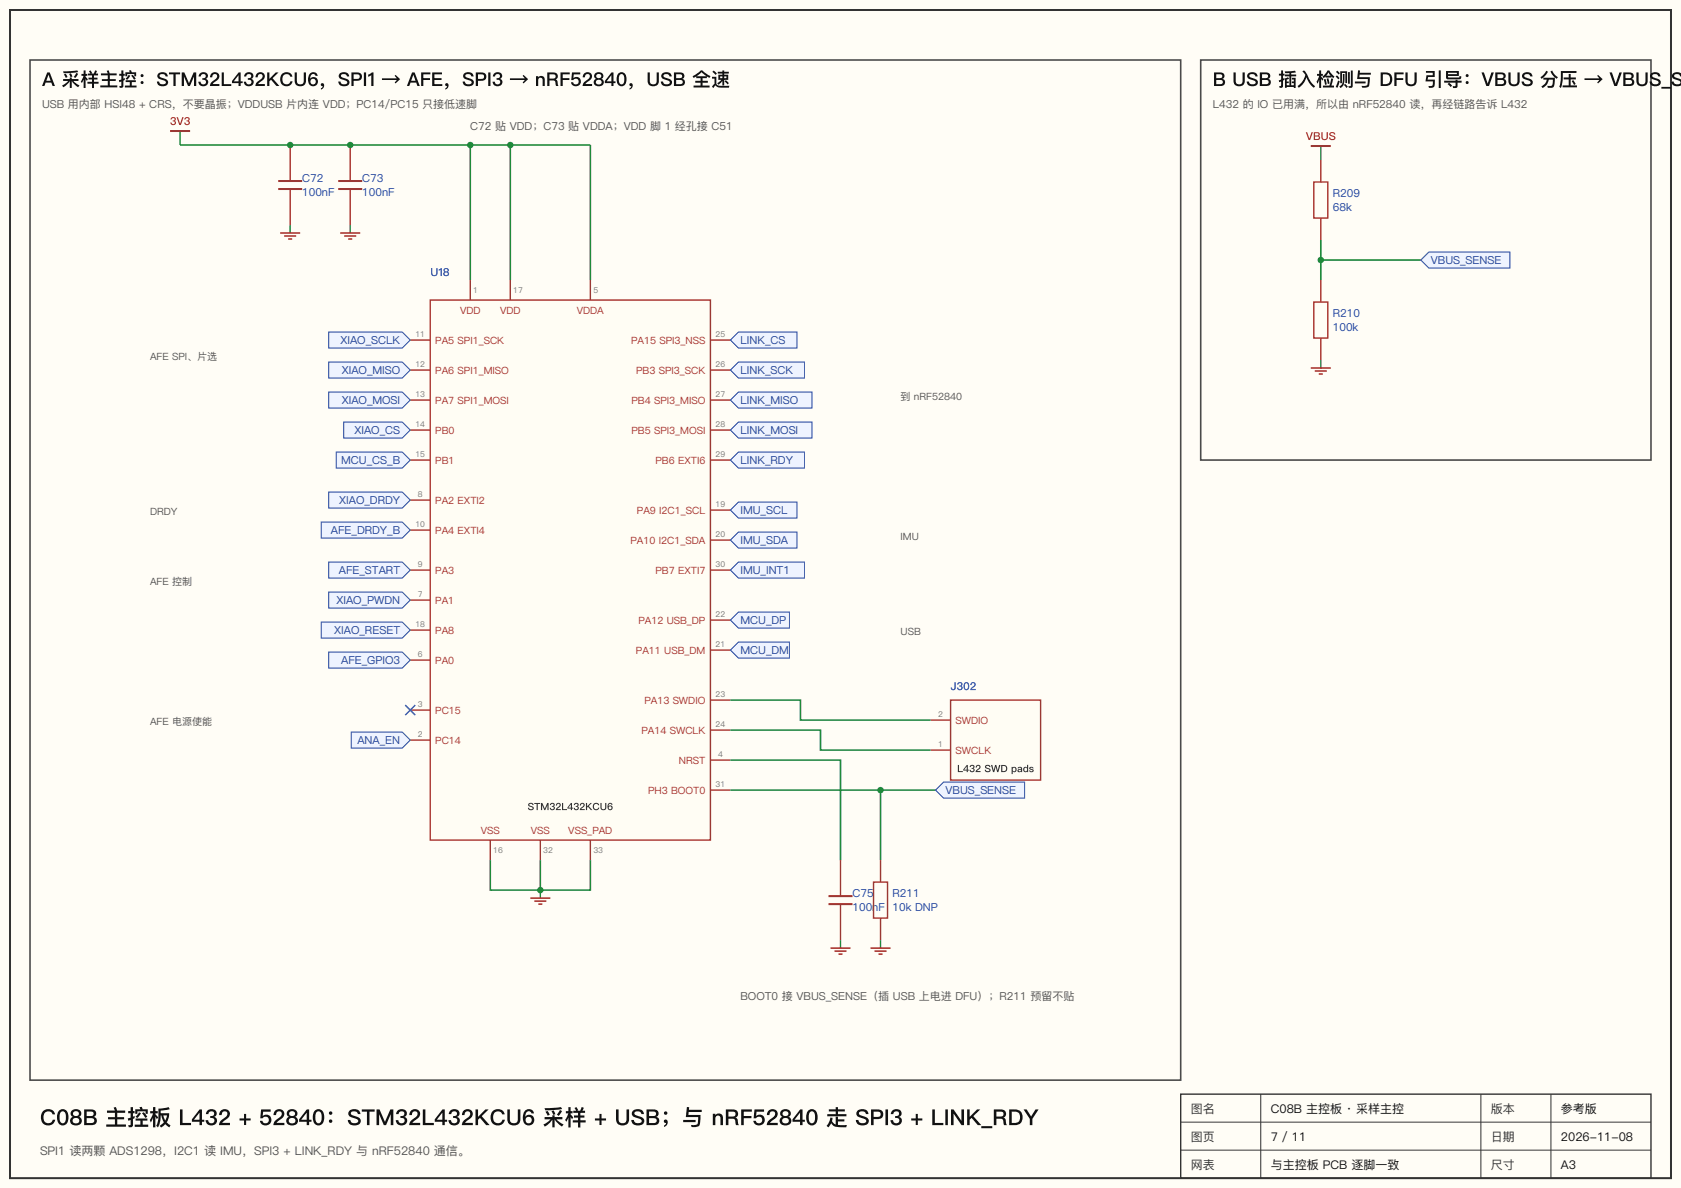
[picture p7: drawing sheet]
<svg xmlns="http://www.w3.org/2000/svg" width="444mm" height="314mm" viewBox="0 0 444 314" stroke-linecap="round" stroke-linejoin="round" font-family="sans-serif">
<path d="M0 0h444.5v314.3h-444.5z" fill="#fffdf6"/>
<path d="M2.6 2.6h439.3v309.1h-439.3z" fill="none" stroke="#333" stroke-width=".53"/>
<path d="M7.9 15.9h304.3v269.8h-304.3z" fill="none" stroke="#4a4a4a" stroke-width=".42"/>
<path d="M113.8 79.4h74.1v142.8h-74.1z" fill="#fffdf4"/>
<g fill="none" stroke="#a8322d" stroke-width=".37">
<path d="M113.8 79.4h74.1v142.8h-74.1zM124.4 74.1v5.3M134.9 74.1v5.3M156.1 74.1v5.3M108.5 90h5.3M108.5 97.9h5.3M187.9 90h5.2M187.9 97.9h5.2M108.5 105.8h5.3M108.5 113.8h5.3M187.9 105.8h5.2M187.9 113.8h5.2"/>
<path d="M108.5 121.7h5.3M108.5 132.3h5.3M187.9 121.7h5.2M187.9 134.9h5.2M108.5 140.2h5.3M108.5 150.8h5.3M108.5 158.7h5.3M187.9 150.8h5.2M187.9 142.9h5.2M108.5 166.7h5.3M108.5 174.6h5.3M187.9 164h5.2"/>
<path d="M187.9 172h5.2M108.5 187.9h5.3M108.5 195.8h5.3M187.9 185.2h5.2M187.9 193.1h5.2M187.9 201.1h5.2M187.9 209h5.2M129.6 222.2v5.3M142.9 222.2v5.3M156.1 222.2v5.3"/>
</g>
<path d="M86.9 87.8h19.5l2.1 2.2-2.1 2.1h-19.5z" fill="#eef3ff"/>
<path d="M86.9 87.8h19.5l2.1 2.2-2.1 2.1h-19.5z" fill="none" stroke="#1d3f9a" stroke-width=".26"/>
<path d="M86.9 95.8h19.5l2.1 2.1-2.1 2.1h-19.5z" fill="#eef3ff"/>
<path d="M86.9 95.8h19.5l2.1 2.1-2.1 2.1h-19.5z" fill="none" stroke="#1d3f9a" stroke-width=".26"/>
<path d="M86.9 103.7h19.5l2.1 2.1-2.1 2.1h-19.5z" fill="#eef3ff"/>
<path d="M86.9 103.7h19.5l2.1 2.1-2.1 2.1h-19.5z" fill="none" stroke="#1d3f9a" stroke-width=".26"/>
<path d="M90.9 111.7h15.5l2.1 2.1-2.1 2.1h-15.5z" fill="#eef3ff"/>
<path d="M90.9 111.7h15.5l2.1 2.1-2.1 2.1h-15.5z" fill="none" stroke="#1d3f9a" stroke-width=".26"/>
<path d="M88.9 119.6h17.5l2.1 2.1-2.1 2.1h-17.5z" fill="#eef3ff"/>
<path d="M88.9 119.6h17.5l2.1 2.1-2.1 2.1h-17.5z" fill="none" stroke="#1d3f9a" stroke-width=".26"/>
<path d="M86.9 130.2h19.5l2.1 2.1-2.1 2.1h-19.5z" fill="#eef3ff"/>
<path d="M86.9 130.2h19.5l2.1 2.1-2.1 2.1h-19.5z" fill="none" stroke="#1d3f9a" stroke-width=".26"/>
<path d="M84.9 138.1h21.5l2.1 2.1-2.1 2.1h-21.5z" fill="#eef3ff"/>
<path d="M84.9 138.1h21.5l2.1 2.1-2.1 2.1h-21.5z" fill="none" stroke="#1d3f9a" stroke-width=".26"/>
<path d="M86.9 148.7h19.5l2.1 2.1-2.1 2.1h-19.5z" fill="#eef3ff"/>
<path d="M86.9 148.7h19.5l2.1 2.1-2.1 2.1h-19.5z" fill="none" stroke="#1d3f9a" stroke-width=".26"/>
<path d="M86.9 156.6h19.5l2.1 2.1-2.1 2.2h-19.5z" fill="#eef3ff"/>
<path d="M86.9 156.6h19.5l2.1 2.1-2.1 2.2h-19.5z" fill="none" stroke="#1d3f9a" stroke-width=".26"/>
<path d="M84.9 164.6h21.5l2.1 2.1-2.1 2.1h-21.5z" fill="#eef3ff"/>
<path d="M84.9 164.6h21.5l2.1 2.1-2.1 2.1h-21.5z" fill="none" stroke="#1d3f9a" stroke-width=".26"/>
<path d="M86.9 172.5h19.5l2.1 2.1-2.1 2.1h-19.5z" fill="#eef3ff"/>
<path d="M86.9 172.5h19.5l2.1 2.1-2.1 2.1h-19.5z" fill="none" stroke="#1d3f9a" stroke-width=".26"/>
<path d="M107.2 186.5l2.6 2.7M109.8 186.5l-2.6 2.7" fill="none" stroke="#2050c0" stroke-width=".37"/>
<path d="M92.9 193.7h13.5l2.1 2.1-2.1 2.1h-13.5z" fill="#eef3ff"/>
<path d="M92.9 193.7h13.5l2.1 2.1-2.1 2.1h-13.5z" fill="none" stroke="#1d3f9a" stroke-width=".26"/>
<path d="M193.1 90l2.2-2.2h15.4v4.3h-15.4z" fill="#eef3ff"/>
<path d="M193.1 90l2.2-2.2h15.4v4.3h-15.4z" fill="none" stroke="#1d3f9a" stroke-width=".26"/>
<path d="M193.1 97.9l2.2-2.1h17.4v4.2h-17.4z" fill="#eef3ff"/>
<path d="M193.1 97.9l2.2-2.1h17.4v4.2h-17.4z" fill="none" stroke="#1d3f9a" stroke-width=".26"/>
<path d="M193.1 105.8l2.2-2.1h19.4v4.2h-19.4z" fill="#eef3ff"/>
<path d="M193.1 105.8l2.2-2.1h19.4v4.2h-19.4z" fill="none" stroke="#1d3f9a" stroke-width=".26"/>
<path d="M193.1 113.8l2.2-2.1h19.4v4.2h-19.4z" fill="#eef3ff"/>
<path d="M193.1 113.8l2.2-2.1h19.4v4.2h-19.4z" fill="none" stroke="#1d3f9a" stroke-width=".26"/>
<path d="M193.1 121.7l2.2-2.1h17.4v4.2h-17.4z" fill="#eef3ff"/>
<path d="M193.1 121.7l2.2-2.1h17.4v4.2h-17.4z" fill="none" stroke="#1d3f9a" stroke-width=".26"/>
<path d="M193.1 134.9l2.2-2.1h15.4v4.3h-15.4z" fill="#eef3ff"/>
<path d="M193.1 134.9l2.2-2.1h15.4v4.3h-15.4z" fill="none" stroke="#1d3f9a" stroke-width=".26"/>
<path d="M193.1 142.9l2.2-2.1h15.4v4.2h-15.4z" fill="#eef3ff"/>
<path d="M193.1 142.9l2.2-2.1h15.4v4.2h-15.4z" fill="none" stroke="#1d3f9a" stroke-width=".26"/>
<path d="M193.1 150.8l2.2-2.1h17.4v4.2h-17.4z" fill="#eef3ff"/>
<path d="M193.1 150.8l2.2-2.1h17.4v4.2h-17.4z" fill="none" stroke="#1d3f9a" stroke-width=".26"/>
<path d="M193.1 164l2.2-2.1h13.5v4.3h-13.5z" fill="#eef3ff"/>
<path d="M193.1 164l2.2-2.1h13.5v4.3h-13.5z" fill="none" stroke="#1d3f9a" stroke-width=".26"/>
<path d="M193.1 172l2.2-2.1h13.5v4.2h-13.5z" fill="#eef3ff"/>
<path d="M193.1 172l2.2-2.1h13.5v4.2h-13.5z" fill="none" stroke="#1d3f9a" stroke-width=".26"/>
<path d="M47.6 38.4h108.5v35.7M124.4 38.4v35.7M134.9 38.4v35.7M129.6 227.5v8h26.5v-8M142.9 227.5v8" fill="none" stroke="#1f8a3a" stroke-width=".42"/>
<path d="M47.6 34.7v3.7M76.7 59.5v2.1M92.6 59.5v2.1M142.9 235.5v2.1" fill="none" stroke="#1f8a3a" stroke-width=".37"/>
<path d="M45 34.7h5.3M73.6 47.9h6.3M73.6 50h6.3M89.4 47.9h6.4M89.4 50h6.4" fill="none" stroke="#a8322d" stroke-width=".53"/>
<path d="M76.7 38.4v9.5M92.6 38.4v9.5M76.7 50v9.5M92.6 50v9.5" fill="none" stroke="#a8322d" stroke-width=".37"/>
<path d="M74.1 61.6h5.3M75.1 62.4h3.2M76.2 63.2h1.1M90 61.6h5.2M91 62.4h3.2M92.1 63.2h1M140.2 237.6h5.3M141.3 238.4h3.2M142.3 239.2h1.1" fill="none" stroke="#a8322d" stroke-width=".42"/>
<path d="M251.4 185.2h23.8v21.2h-23.8z" fill="#fffdf4"/>
<path d="M246.1 190.5h5.3M246.1 198.4h5.3M251.4 185.2h23.8v21.2h-23.8zM222.2 227.5v9.6M222.2 239.2v9.5M231 233.4h3.7v9.5h-3.7zM232.8 227.5v5.9M232.8 242.9v5.8" fill="none" stroke="#a8322d" stroke-width=".37"/>
<path d="M193.1 185.2h18.6v5.3h34.4M193.1 193.1h23.9v5.3h29.1M193.1 201.1h29.1v26.4M193.1 209h39.7v18.5M232.8 209h14.6" fill="none" stroke="#1f8a3a" stroke-width=".42"/>
<path d="M219.1 237.1h6.3M219.1 239.2h6.3" fill="none" stroke="#a8322d" stroke-width=".53"/>
<path d="M222.2 248.7v2.1M232.8 248.7v2.1" fill="none" stroke="#1f8a3a" stroke-width=".37"/>
<path d="M219.6 250.8h5.3M220.7 251.6h3.1M221.7 252.4h1.1M230.2 250.8h5.3M231.2 251.6h3.2M232.3 252.4h1.1" fill="none" stroke="#a8322d" stroke-width=".42"/>
<path d="M247.4 209l2.1-2.1h21.4v4.2h-21.4z" fill="#eef3ff"/>
<path d="M247.4 209l2.1-2.1h21.4v4.2h-21.4z" fill="none" stroke="#1d3f9a" stroke-width=".26"/>
<path d="M317.5 15.9h119.1v105.8h-119.1z" fill="none" stroke="#4a4a4a" stroke-width=".42"/>
<path d="M347.4 48.2h3.7v9.5h-3.7zM349.2 42.3v5.9M349.2 57.7v5.8M347.4 79.9h3.7v9.5h-3.7zM349.2 74.1v5.8M349.2 89.4v5.8" fill="none" stroke="#a8322d" stroke-width=".37"/>
<path d="M349.2 38.6v3.7M349.2 95.2v2.2" fill="none" stroke="#1f8a3a" stroke-width=".37"/>
<path d="M346.6 38.6h5.3" fill="none" stroke="#a8322d" stroke-width=".53"/>
<path d="M349.2 63.5v10.6M349.2 68.8h26.5" fill="none" stroke="#1f8a3a" stroke-width=".42"/>
<path d="M346.6 97.4h5.3M347.7 98.2h3.1M348.7 99h1.1" fill="none" stroke="#a8322d" stroke-width=".42"/>
<path d="M375.7 68.8l2.1-2.1h21.5v4.2h-21.5z" fill="#eef3ff"/>
<path d="M375.7 68.8l2.1-2.1h21.5v4.2h-21.5z" fill="none" stroke="#1d3f9a" stroke-width=".26"/>
<path d="M312.2 289.5h124.4v22.2h-124.4z" fill="none" stroke="#333" stroke-width=".37"/>
<path d="M312.2 296.9h124.4M333.4 289.5v22.2M391.6 289.5v22.2M410.1 289.5v22.2M312.2 304.3h124.4" fill="none" stroke="#333" stroke-width=".26"/>
<g fill="#1f8a3a">
<circle cx="76.7" cy="38.4" r=".85"/>
<circle cx="134.9" cy="38.4" r=".85"/>
<circle cx="124.4" cy="38.4" r=".85"/>
<circle cx="349.2" cy="68.8" r=".85"/>
<circle cx="232.8" cy="209" r=".85"/>
<circle cx="92.6" cy="38.4" r=".85"/>
<circle cx="142.9" cy="235.5" r=".85"/>
</g>
<text font-size="5.8" fill="#111" x="10.6" y="297.7">C08B 主控板 L432 + 52840：STM32L432KCU6 采样 + USB；与 nRF52840 走 SPI3 + LINK_RDY</text>
<g font-size="5" fill="#111">
<text x="11.1" y="22.8">A 采样主控：STM32L432KCU6，SPI1 → AFE，SPI3 → nRF52840，USB 全速</text>
<text x="320.7" y="22.8">B USB 插入检测与 DFU 引导：VBUS 分压 → VBUS_S</text>
</g>
<g font-size="3.2" fill="#333">
<text x="314.9" y="294.5">图名</text>
<text x="394.2" y="294.5">版本</text>
<text x="314.9" y="301.9">图页</text>
<text x="394.2" y="301.9">日 期</text>
<text x="314.9" y="309.3">网 表</text>
<text x="394.2" y="309.3">尺寸</text>
</g>
<g font-size="3.2" fill="#111">
<text x="336" y="294.5">C08B 主控板 · 采样主控</text>
<text x="412.7" y="294.5">参考版</text>
<text x="336" y="301.9">7 / 11</text>
<text x="412.7" y="301.9">2026-11-08</text>
<text x="336" y="309.3">与主控板 PCB 逐脚一致</text>
<text x="412.7" y="309.3">A3</text>
</g>
<text font-size="3.2" fill="#555" x="10.6" y="305.6">SPI1 读两颗 ADS1298，I2C1 读 IMU，SPI3 + LINK_RDY 与 nRF52840 通信。</text>
<g font-size="2.9" fill="#555">
<text x="11.1" y="28.6">USB 用内部 HSI48 + CRS，不要晶振；VDDUSB 片内连 VDD；PC14/PC15 只接低速脚</text>
<text x="320.7" y="28.6">L432 的 IO 已用满，所以由 nRF52840 读，再经链路告诉 L432</text>
<text x="124.4" y="34.4">C72 贴 VDD；C73 贴 VDDA；VDD 脚 1 经孔接 C51</text>
<text x="195.8" y="264.6">BOOT0 接 VBUS_SENSE（插 USB 上电进 DFU）；R211 预留不贴</text>
</g>
<g font-size="2.9" fill="#a8322d">
<text x="44.9" y="33.1">3V3</text>
<text x="345.3" y="37">VBUS</text>
</g>
<g font-size="2.9" fill="#1d3f9a">
<text x="79.9" y="48.2">C72</text>
<text x="79.9" y="51.9">100nF</text>
<text x="95.8" y="48.2">C73</text>
<text x="95.8" y="51.9">100nF</text>
<text x="352.4" y="52.1">R209</text>
<text x="352.4" y="55.8">68k</text>
<text x="378.4" y="69.8">VBUS_SENSE</text>
<text x="113.8" y="73">U18</text>
<text x="352.4" y="83.9">R210</text>
<text x="352.4" y="87.6">100k</text>
<text x="90" y="91">XIAO_SCLK</text>
<text x="195.8" y="91">LINK_CS</text>
<text x="90.4" y="99">XIAO_MISO</text>
<text x="195.8" y="99">LINK_SCK</text>
<text x="90.4" y="106.9">XIAO_MOSI</text>
<text x="195.8" y="106.9">LINK_MISO</text>
<text x="93.7" y="114.8">XIAO_CS</text>
<text x="195.8" y="114.8">LINK_MOSI</text>
<text x="90.2" y="122.8">MCU_CS_B</text>
<text x="195.8" y="122.8">LINK_RDY</text>
<text x="89.7" y="133.3">XIAO_DRDY</text>
<text x="195.8" y="136">IMU_SCL</text>
<text x="87.5" y="141.3">AFE_DRDY_B</text>
<text x="195.8" y="143.9">IMU_SDA</text>
<text x="89.6" y="151.9">AFE_START</text>
<text x="195.8" y="151.9">IMU_INT1</text>
<text x="89" y="159.8">XIAO_PWDN</text>
<text x="88.4" y="167.7">XIAO_RESET</text>
<text x="195.8" y="165.1">MCU_DP</text>
<text x="195.8" y="173">MCU_DM</text>
<text x="90.2" y="175.7">AFE_GPIO3</text>
<text x="251.4" y="182.6">J302</text>
<text x="94.5" y="196.8">ANA_EN</text>
<text x="250" y="210.1">VBUS_SENSE</text>
<text x="225.4" y="237.3">C75</text>
<text x="236" y="237.3">R211</text>
<text x="225.4" y="241">100nF</text>
<text x="236" y="241">10k DNP</text>
</g>
<g font-size="2.6" fill="#a8322d">
<text x="121.6" y="83.1">VDD</text>
<text x="132.2" y="83.1">VDD</text>
<text x="152.5" y="83.1">VDDA</text>
<text x="115.1" y="91">PA5 SPI1_SCK</text>
<text x="166.9" y="91">PA15 SPI3_NSS</text>
<text x="115.1" y="99">PA6 SPI1_MISO</text>
<text x="168.2" y="99">PB3 SPI3_SCK</text>
<text x="115.1" y="106.9">PA7 SPI1_MOSI</text>
<text x="167" y="106.9">PB4 SPI3_MISO</text>
<text x="115.1" y="114.8">PB0</text>
<text x="167" y="114.8">PB5 SPI3_MOSI</text>
<text x="115.1" y="122.8">PB1</text>
<text x="173.3" y="122.8">PB6 EXTI6</text>
<text x="115.1" y="133.3">PA2 EXTI2</text>
<text x="168.4" y="136">PA9 I2C1_SCL</text>
<text x="115.1" y="141.3">PA4 EXTI4</text>
<text x="166.7" y="143.9">PA10 I2C1_SDA</text>
<text x="115.1" y="151.9">PA3</text>
<text x="173.3" y="151.9">PB7 EXTI7</text>
<text x="115.1" y="159.8">PA1</text>
<text x="115.1" y="167.7">PA8</text>
<text x="168.8" y="165.1">PA12 USB_DP</text>
<text x="168.2" y="173">PA11 USB_DM</text>
<text x="115.1" y="175.7">PA0</text>
<text x="115.1" y="188.9">PC15</text>
<text x="170.4" y="186.3">PA13 SWDIO</text>
<text x="252.7" y="191.6">SWDIO</text>
<text x="115.1" y="196.8">PC14</text>
<text x="169.6" y="194.2">PA14 SWCLK</text>
<text x="179.5" y="202.1">NRST</text>
<text x="252.7" y="199.5">SWCLK</text>
<text x="171.4" y="210.1">PH3 BOOT0</text>
<text x="127.1" y="220.7">VSS</text>
<text x="140.4" y="220.7">VSS</text>
<text x="150.3" y="220.7">VSS_PAD</text>
</g>
<g font-size="2.6" fill="#555">
<text x="39.7" y="95.2">AFE SPI、片选</text>
<text x="238.1" y="105.8">到 nRF52840</text>
<text x="39.7" y="136.3">DRDY</text>
<text x="238.1" y="142.9">IMU</text>
<text x="39.7" y="154.8">AFE 控制</text>
<text x="238.1" y="168">USB</text>
<text x="39.7" y="191.8">AFE 电源使能</text>
</g>
<g font-size="2.6" fill="#333">
<text x="253.1" y="204.3">L432 SWD pads</text>
<text x="139.5" y="214.3">STM32L432KCU6</text>
</g>
<g font-size="2.1" fill="#777">
<text x="125.1" y="77.5">1</text>
<text x="135.7" y="77.5">17</text>
<text x="156.9" y="77.5">5</text>
<text x="109.9" y="89.2">11</text>
<text x="189.2" y="89.2">25</text>
<text x="109.9" y="97.1">12</text>
<text x="189.2" y="97.1">26</text>
<text x="109.9" y="105">13</text>
<text x="189.2" y="105">27</text>
<text x="109.9" y="113">14</text>
<text x="189.2" y="113">28</text>
<text x="109.9" y="120.9">15</text>
<text x="189.2" y="120.9">29</text>
<text x="110.5" y="131.5">8</text>
<text x="189.2" y="134.1">19</text>
<text x="109.9" y="139.4">10</text>
<text x="189.2" y="142.1">20</text>
<text x="110.5" y="150">9</text>
<text x="189.2" y="150">30</text>
<text x="110.5" y="158">7</text>
<text x="109.9" y="165.9">18</text>
<text x="189.2" y="163.2">22</text>
<text x="110.5" y="173.8">6</text>
<text x="189.2" y="171.2">21</text>
<text x="189.2" y="184.4">23</text>
<text x="110.5" y="187.1">3</text>
<text x="248.1" y="189.7">2</text>
<text x="110.5" y="195">2</text>
<text x="189.2" y="192.4">24</text>
<text x="248.1" y="197.6">1</text>
<text x="189.9" y="200.3">4</text>
<text x="189.2" y="208.2">31</text>
<text x="130.4" y="225.7">16</text>
<text x="143.7" y="225.7">32</text>
<text x="156.9" y="225.7">33</text>
</g>
</svg>
